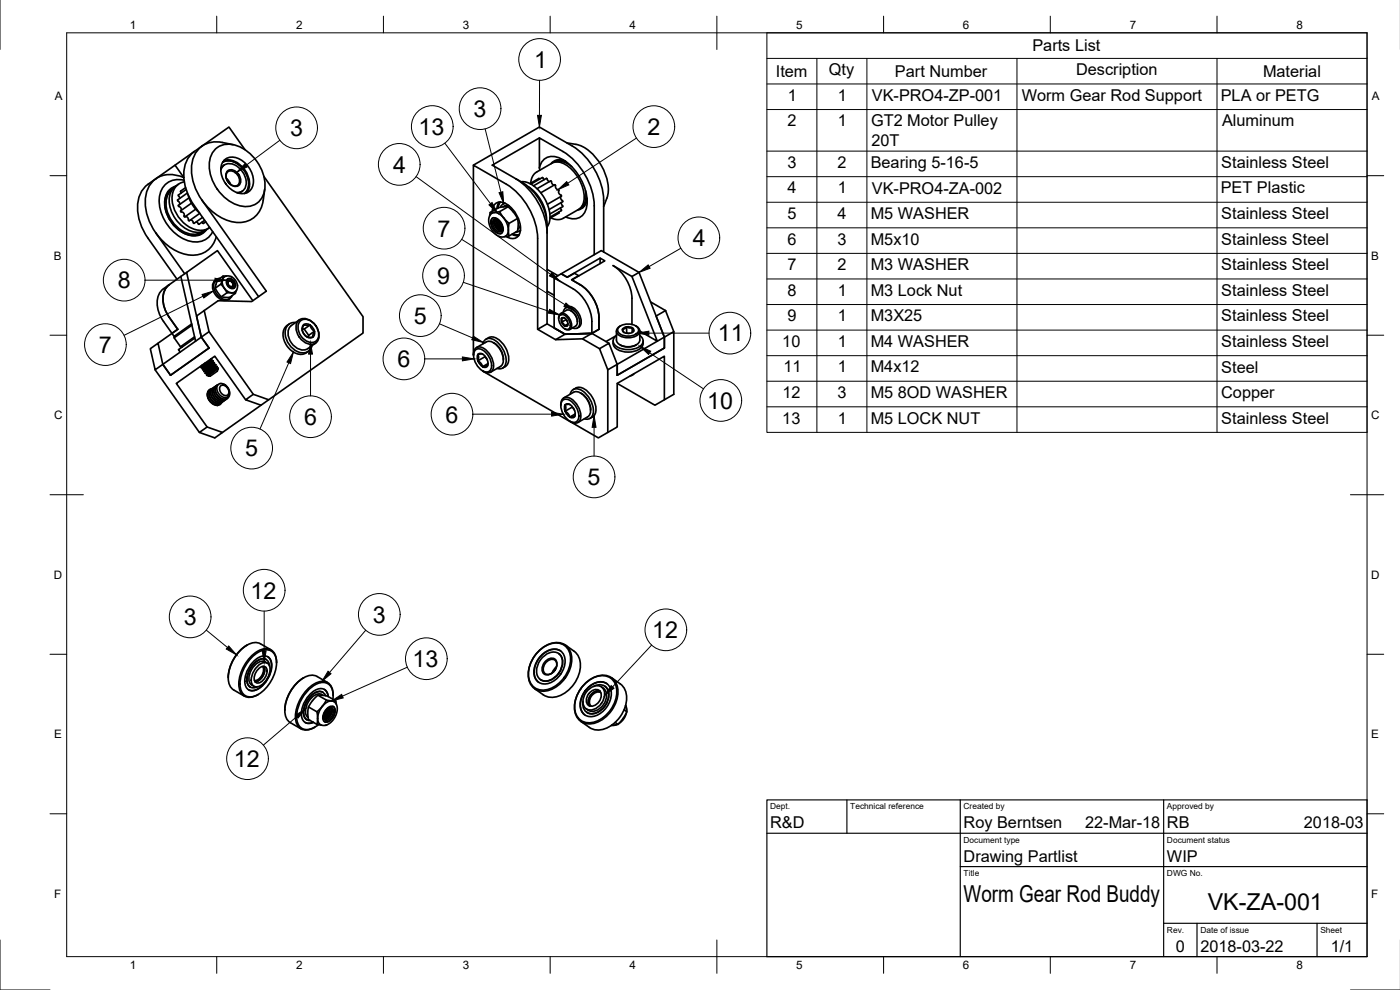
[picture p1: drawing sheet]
<svg xmlns="http://www.w3.org/2000/svg" width="420mm" height="297mm" viewBox="0 0 420 297" stroke-linecap="round" stroke-linejoin="round" font-family="sans-serif">
<!-- layer: Visible -->
<g fill="none" stroke="#000" stroke-width=".5">
<path d="M46.8 53.6a9 9 0 0 0-5.5 7.4 15.8 15.8 0 0 0 3.1 10.5l8.7 12.3M46.8 53.6l5.7-4 2.7 3.7a8.5 8.5 0 0 0-8.4 .3zM46.8 53.6a9.7 9.7 0 0 0-2.6 11 17.8 17.8 0 0 0 2.6 5.3M51.4 56.8l-1 .7M51.7 56.9a6.1 6.1 0 0 0-1.1 7.6 9 9 0 0 0 8 5.8l2-.7M52.1 56.4a5.5 5.5 0 0 0-2.3 7 9.5 9.5 0 0 0 8.9 7.2 4.1 4.1 0 0 0 2.5-1.2M52.7 55.9a6.2 6.2 0 0 0-1.2 7.8 9.4 9.4 0 0 0 8 6l1.7-.3 .7-.4M52.7 55.9a5.4 5.4 0 0 0-3 7.2 10.1 10.1 0 0 0 8.8 7.7 4.3 4.3 0 0 0 3.4-1.8M53.5 55.3l-.8 .6M55.2 54.1a5.9 5.9 0 0 0-7.4 6.7 13.2 13.2 0 0 0 9.6 11.7 5.6 5.6 0 0 0 6.4-3M55.3 54.6a4.9 4.9 0 0 0-3.6 6.1 10 10 0 0 0 8.4 8.4 4.4 4.4 0 0 0 2.8-.9M55.7 56.3l-1.5 1 .2 .6"/>
<path d="M55.9 56.9l-2.4 1.6 .4 1M56.2 57.9l-2.9 2.1 .6 .8v.6M56.4 58.2l1.3 3.1 2.1 2.6M56.7 59.4l-3.2 2.4a1.02 1.02 0 0 1 .7 1.4M58.3 45.5a9.7 9.7 0 0 0-2.6 10.9 17.8 17.8 0 0 0 2.6 5.3l19.3 27.3M60.6 43.8l8.1-5.7 4.8 6.8M60.6 43.8l-8.1 5.8M60.6 43.8a9.7 9.7 0 0 0-2.6 11 17.8 17.8 0 0 0 2.6 5.3M64.5 44.9a6.5 6.5 0 0 1 7.7-.7 13 13 0 0 1 7.1 13.5 5.8 5.8 0 0 1-8.1 3.8 12.9 12.9 0 0 1-8.1-14l.8-1.8zM66.3 51a2.89 2.89 0 0 1 4.8-1.2 5.7 5.7 0 0 1 2.5 6.6 2.5 2.5 0 0 1-2.5 1.4M66.8 48.7a4.9 4.9 0 0 1 5.9 1.6 6.1 6.1 0 0 1 1.3 7.2l-.6 .5a5.6 5.6 0 0 0-.8-7.6 4.9 4.9 0 0 0-5.8-1.7zM67.1 48.2a4.3 4.3 0 0 1 6.1 .4 7 7 0 0 1 2.4 7.8 3.8 3.8 0 0 1-5.7 .8 7.1 7.1 0 0 1-3.2-8.3z"/>
<path d="M67.2 48.2a6.3 6.3 0 0 1 7.2 4.4l.3 .9a4.7 4.7 0 0 1-.7 4.4M67.3 49.5l-1 1.3M67.9 53.6l.7 .6 .6 1.1M68.1 51.5a2.23 2.23 0 0 1 3.5 .8 2.11 2.11 0 0 1-.9 3.6 3.2 3.2 0 0 1-2.6-4.4zM68.4 51.5a2.65 2.65 0 0 1 2.9 1 2.65 2.65 0 0 1 0 3.1 2.65 2.65 0 0 1-2.9-1 2.65 2.65 0 0 1 0-3.1zM70 43.4a15.3 15.3 0 0 0-6.6-.7l-1.4 .4-1.4 .7M72.8 57.3l-1.6 .5M79.2 53l29.8 42v4.9l-28.4 20-4.6-1.6-13.3-18.8M79.5 56.8a13.5 13.5 0 0 1-2 7.1 8.2 8.2 0 0 1-10.7 1.6l-2-1.2-1.8-1.5-2.4-2.7M142.1 49.6l19.8-11.5 9.9 5.7a20.7 20.7 0 0 1 9.4 16.3v15.5M154.8 53.6a20.7 20.7 0 0 1 9.4 16.3M156.4 54.5a8.3 8.3 0 0 1 7 5 8.3 8.3 0 0 1 .8 8.6"/>
<path d="M158.5 56a12.6 12.6 0 0 1 5.5 9.5M159.3 55l.4-1.7 .8-1.3 5.2-3a5.3 5.3 0 0 1 5.9 1.9 11.2 11.2 0 0 1 3.4 10.3l-.8 1.2-.5 .4-4.9 2.8-1.6 .3-1.9-.5M161.9 50.4l.1 .7M161.9 50.4v-9l7.1 4.1a20.7 20.7 0 0 1 9.3 16.2v14.7M161.9 41.4l-14.2 8.2 9.2 5.3a16 16 0 0 1 7.3 12.5v29.8M161.9 50.4a4 4 0 0 1 5.9-3 15.4 15.4 0 0 1 8.3 14.2 4.1 4.1 0 0 1-6.3 3.5M162 53.7l-.3-.2-2.6 1.6M162.3 57.8l4.4-2.3a1.27 1.27 0 0 0 1 1.5 1.27 1.27 0 0 0 .8 1.7l-4.2 2.6M163.3 53.9l-.5-.6-3.5 1.9M164 53.5l-3.9 2.2M164 53.5l.8 1M166.3 55.5a1.52 1.52 0 0 1-1-1.2l-4.1 2.3"/>
<path d="M166.9 48.6a4.8 4.8 0 0 1 4.7 1.4M167.4 48l-.9 .4M168.3 59a1.52 1.52 0 0 0 .6 1.5l-4.1 2.4M169.7 48.4a3.4 3.4 0 0 0-4.3 .7M169.8 48.5l-1.2-.4h-1.1l-1.4 .6M170.1 42.9a12.5 12.5 0 0 1 10.9 7.8 11.6 11.6 0 0 1 .2 11.3M175.7 57.2l.1 2.5a3.6 3.6 0 0 1-1.2 2.3M176.2 59.5l-.3 1.2-.6 .9-1.2 .9M176.2 59.6a3.4 3.4 0 0 1-2.8 3.4M46.8 69.9l8.6 12.2M46.8 69.9a14.3 14.3 0 0 0 11.5 6.7 7 7 0 0 0 6.6-5.6M54.2 63.2v.3a1.16 1.16 0 0 1 1.1 1.5l.2 .1"/>
<path d="M57.5 61l-3.3 2.3M58.7 62.8l-3.2 2.3M59.9 64l-3.3 2.2a1.02 1.02 0 0 0-1.1-1.2M60.6 60.1l19.3 27.3-4.4 3.1-10-.3-4.2 3M60.6 69.9l-1 .7M60.8 65.2l-2.6 1.8-.5-.8-.5-.2M61.4 66.1l-1.7 1.2-.8-.7M61.7 66.6l-.7 .4-.4-.3M62.8 68.3l-.9 .7M147.1 63.8l2.6-1.5 2-.3a1.58 1.58 0 0 1 1.8 1l1.8 2.6 .2 2.5-.2 1.2-2.5 1.5M147.5 65.7a1.6 1.6 0 0 1 2.5 .6 2.82 2.82 0 0 1 .5 3.7 2.95 2.95 0 0 1-3.2-2.8zM147.7 63.4a2.59 2.59 0 0 1 1.5-2.6 2.59 2.59 0 0 1 3 .5 8.6 8.6 0 0 1 3.7 8.9 2.51 2.51 0 0 1-4 .8"/>
<path d="M147.9 65.4a3.1 3.1 0 0 0 1.3 4.4l1.3 .2M148.1 65.9a1.9 1.9 0 0 1 2.5 1.6 1.15 1.15 0 0 1 .2 1.5 1.15 1.15 0 0 1-1.5 .4 2.77 2.77 0 0 1-1.2-3.5zM148.2 66.9a3.6 3.6 0 0 0 2.4 2.4M148.2 66.9v.2M148.3 66l-.1 .9M148.3 65.9a3.5 3.5 0 0 0 2.4 3.3M148.3 65.9l.7 1.8 1.6 1.5M148.3 63.7h.5a1.05 1.05 0 0 1 1.7 .7l.7 1M148.3 63.7l-.4 .1a.71 .71 0 0 0-.8 .1 .71 .71 0 0 0-.1 .8M148.3 63.7l1.4 .4 1.5 1.3M148.3 63.7l-.9 .5-.6 1-.1 1.1 .3 1.5 .7 1.3 1 1.2 1.2 .7 1.1 .1a1.89 1.89 0 0 0 1.5-2.6l-.4-1.6-.9-1.5M148.4 65.7a2.68 2.68 0 0 0 2.1 3.6"/>
<path d="M148.6 67.3l.9 1.2M148.7 65.7a3.5 3.5 0 0 0 2.1 3.2M148.8 65.7a3.7 3.7 0 0 0 2 3M148.9 65.7l.6 1.6 1.3 1.3M149.1 67l1 1.2M149.3 65.9l.5 1.2 1 1.1M149.4 62.4l.7-1.8-.4 .6-.3 1.3M149.5 66l.3 .8 1 1.2M149.7 66.2l1 1.5M149.7 66.7l1 1.2M149.8 60.6l-.6 2M149.8 70.9l.5 .2"/>
<path d="M151.2 65.4l.6 .7a1.98 1.98 0 0 1 .8 2.6v1.3a.59 .59 0 0 1 .1 .8 .59 .59 0 0 1-.8 .1l-.5 .1M151.5 60.9l-.5 .3M151.5 61l-.6 .3-.7 .9M152.5 62l-2.6 1.5M152.8 61.7h-1.1l-.8 .4M153.6 70.3l2 .4M153.8 70.2l1.3 .3 .7-.1M153.9 70.1l1.2 .4 .7-.1M155.3 65.6l-2.5 1.4M155.9 69.4h-.1M155.9 69.4l.3-.3-.6 .4-.8 .1M156.2 67.6l-.8 1.1"/>
<path d="M167.7 63.6v.3l-2.6 1.6M168.2 62.4l.3 .8-3.4 1.9M168.4 60.8l.5 1.2-3.9 2.2M175.4 61.8l-.8 .5M180.1 77.4v1.7M50.8 85.4a6.2 6.2 0 0 0-1.1 7.8l1.1 2 2.5 3.6M53.3 98.8l-1.7 1.2M54.3 83l4.4 19.4 1.7-1.2 2.3 3.2M56 81.7l-6.9 4.9a6.2 6.2 0 0 0-1.2 7.8l1.2 2 2.5 3.6 1.7-1.2M57.5 97.2l-5.2 3.7v.4l1.9 2.7M57.6 97.6l-5.3 3.7M59 94.8l2.3-1.6 1.4 6.3-2.3 1.7z"/>
<path d="M65 83.9a2.97 2.97 0 0 0-.4 4.5 2.97 2.97 0 0 0 4.4 1.2M66 83.5a2.2 2.2 0 0 0-1.7 3.2 3.8 3.8 0 0 0 4.4 3l1-1M66.3 85.3l-1.7 1.2M66.7 84l.6-.9 1.1-.3 1.3 .4 1 .9 .5 1.3v1.3l-.7 .9-1 .3M66.7 84a3.4 3.4 0 0 0 2.8 3.9M66.7 84l-.1 .4a.94 .94 0 0 0 .3 1.6l.7 .9a.97 .97 0 0 0 1.3 .9l.6 .1M67 82.8l-1.7 1.2-.6 1.9a3.6 3.6 0 0 0 1.3 2.8l.6 .4 2.3 .1 1.7-1.2M68 82.8h-.2a.89 .89 0 0 0-.9 .3 .89 .89 0 0 0-.2 .9M68.1 87.9l-1.7 1.2M68.3 83.7a1.81 1.81 0 0 1 1.9 .8 1.81 1.81 0 0 1 0 2M68.3 83.7a1.78 1.78 0 0 1 2 .7 1.78 1.78 0 0 1 0 2 1.78 1.78 0 0 1-2-.6 1.78 1.78 0 0 1 0-2.1zM68.4 84.1a1.35 1.35 0 0 1 1.5 .6 1.35 1.35 0 0 1 0 1.5 1.35 1.35 0 0 1-1.5-.5 1.35 1.35 0 0 1 0-1.6z"/>
<path d="M68.6 84.4a.9 .9 0 0 1 1.1 .4 .9 .9 0 0 1-.2 1.2l-.6-.2-.4-.6zM69.3 83l.3 .1M69.8 84.8l-.1-.2 .3 1.1-.3 .6M71 87.1l-.1 .1a.89 .89 0 0 1-.5 .8 .89 .89 0 0 1-.9-.1M71.2 85.5l.1 .3M75.9 90.2l-10.7-15-9.2 6.5 4.4 19.5 2.3 3.2M86.8 97.2a3.9 3.9 0 0 0-1.1 5.8 5.2 5.2 0 0 0 5.6 3.2l1.2-.8M87.4 97.7a3.8 3.8 0 0 0 0 5.2 3.8 3.8 0 0 0 5 1.7l2.4-1.7M88.7 96.8a3 3 0 0 0-3 4.1 6 6 0 0 0 5.8 4.9 2.65 2.65 0 0 0 2.1-2.1M89.4 96.4a3.2 3.2 0 0 1 4.8 .6 4.4 4.4 0 0 1 1 5.5 3.2 3.2 0 0 1-4.8-.7 4.4 4.4 0 0 1-1-5.4zM89.8 96l-2.4 1.7M89.9 96.5a2.89 2.89 0 0 1 4.4 .6 3.7 3.7 0 0 1 .5 5.3 3.9 3.9 0 0 1-5.2-2.9 3.3 3.3 0 0 1 .3-3z"/>
<path d="M90.7 98.7h.6M91.3 98.7l1.3 1.9-.1 .6M93 97.5l.5 1 .9 .9M93 97.5h-1.4a.61 .61 0 0 0-.6 .1 .61 .61 0 0 0-.2 .7l-.1 .8 .6 1.2 .8 .8 1.1 .1a.7 .7 0 0 0 .8-.9l.4-.9M93 97.5l-1.7 1.2M93 97.5l.7 .6 .7 1.3M93 97.5a1.51 1.51 0 0 0-2 .1 1.51 1.51 0 0 0-.1 2 2.1 2.1 0 0 0 3.2 1.3l.3-.7v-.8M94.4 99.4l-1.8 1.2M161.4 98.8v-27.3a20.7 20.7 0 0 0-9.4-16.2l-9.9-5.7v57a1.9 1.9 0 0 1 .7-2.2 1.9 1.9 0 0 1 2.3 .1 5.9 5.9 0 0 1 2.7 6.6 1.97 1.97 0 0 1-3 .2M164.2 80.8l3.2 1.9M164.2 87.4l2.1 1.2M166.3 83.4v15l3.3 1.9 8-.3"/>
<path d="M166.3 98.4l3.3 1.9 8-.3 2.2-1.2M167.7 95.6a1.31 1.31 0 0 1 .7-1.6 1.31 1.31 0 0 1 1.7 .6 3.6 3.6 0 0 1 1.2 4 1.27 1.27 0 0 1-1.9 0M167.9 94.7a1.55 1.55 0 0 1 2.4 .7l.6 1a1.42 1.42 0 0 1 .3 1.6 1.42 1.42 0 0 1-1.3 .8 3.4 3.4 0 0 1-2-4.1zM168.2 94.1l1.8-1a3.1 3.1 0 0 1 3.2 2.9 1.69 1.69 0 0 1-.5 1.9l-1.7 1M168.5 95.5v1.2M168.5 96.7l.6 .4 .3 .7M168.5 96.7l.9 1.1M169.1 93.6a1.49 1.49 0 0 1 .9-1.4 1.49 1.49 0 0 1 1.6 .4 4.6 4.6 0 0 1 2 5.6 1.45 1.45 0 0 1-1.8 .2M169.4 95.4l-.9 .1M169.4 95.4l-.5-.1-.4 .2M169.4 95.4a1.77 1.77 0 0 1 .7 2.4h-.7M169.8 92.3a2.12 2.12 0 0 1 3 .6 4.4 4.4 0 0 1 1.3 4.9l-.8 .6"/>
<path d="M169.9 95.8l.4 .6M169.9 95.9l-1.4 .8M170.4 97.2l-1 .6M170.4 97.1l-.1 .6-.9 .1M171.3 93.2a3.8 3.8 0 0 1 2 3.4M173.7 82.7v.1M174.1 85.4l-2.6-1.5 2.2-1.2-1.3-.7-2.1 1.2-1.9-1.1-2.1 1.3 5.7 3.2a12.5 12.5 0 0 1 5.6 9.8v3.6l2.2-1.2M174.1 85.4l-2.5-1.4 9.9-5.7-1.4-.9-9.9 5.8-1.8-1.1 12.1-6.9 11.3 6.5 7.6 19.5v3.2M174.1 85.4a12.5 12.5 0 0 1 5.7 9.8v3.6M185.8 98.1a4.3 4.3 0 0 1 5.8 .5 1.9 1.9 0 0 1-2.1 2.2h-2a1.9 1.9 0 0 1-2-2.2zM186.3 97.8a1.67 1.67 0 0 0-1.3 1.8 1.67 1.67 0 0 0 1.7 1.4 4.7 4.7 0 0 0 5.1-1 1.62 1.62 0 0 0-1.1-2.2M186.8 98.8l.5 .9"/>
<path d="M186.8 98.8v.5l.5 .4M187.9 100h.9M188.1 98.1l-.7 .5-.6 .2M188.1 98.1l1.1 .3a.63 .63 0 0 1 .8 .7l.2 .2-.6 .5M188.1 98.1v1.8M188.1 98.1l-.8 .2-.5 .5M188.1 98.1l1.6 .2M189.7 83l7.6 19.4-5.3-3.1v2.7a3.5 3.5 0 0 1-4.3 2 2.68 2.68 0 0 1-2.7-2v-2.7M189.7 98.3v1.4M189.7 98.3l.3 .2a.95 .95 0 0 1 0 1.2 .95 .95 0 0 1-1 .3l-1.7-.3M191.8 81.7l-2.1 1.3-5.7-3.3a12.5 12.5 0 0 1 5.7 9.8v7.8M195.3 90.6l4.4 2.6"/>
<path d="M196.9 94.8l2.8-1.6 2.5 6.3-2.8 1.7zM202.2 99.5v18.8l-5.6 3.3-11.4-6.6M45.1 104.6l2.3-1.6 1.5 6.3-2.3 1.7zM46.6 111l13.2 18.7 4.7 1.7 2.3-1.7-4.6-1.6-2.4 1.6M51.6 100l-4.2 3M51.6 100l.7 1M54.2 104l.5 .1M54.5 104.1l.1 .1M58.4 101.1l-4.2 2.9M58.5 101.4l-4.9 3.5 .5 .7M58.7 102.4l-9.8 6.9M60.6 109.7v.1"/>
<path d="M60.6 109.7h-.2M60.6 109.8l-.2 .5M60.8 109.5l-.2 .2M61 110.3v.1M61 110.3h-.5M61 110.3l-.2 .5M61.2 111.4l.1 .1M61.4 110.9h.1M61.4 110.9h-.5M61.4 110.9l-.2 .5M61.7 108.9l-1.1 .9M61.8 111.4v.1"/>
<path d="M61.8 111.4l-.5 .1M61.8 111.5l-.2 .5M62 112.6h.1M62.2 112v.1M62.2 112l-.5 .1M62.2 112.1l-.2 .4M62.6 112.6h.1M62.6 117.4l-.2 .1M62.6 112.6l-.1 .3M62.7 104.4l-11.5 8.2-2.3-3.3M62.8 117.2l-.4 .6-.1 .7 .6 1.7 .8 .8 .8 .4h.8l.7-.3M63.1 117.1l-.6 .5-.2 .7 .2 1 .5 .9 .7 .7 .9 .4 .9 .1 .7-.4"/>
<path d="M63.3 108.2l-2.3 2.1M63.3 108.2l.1 .1M63.3 116.9l-.5 .5-.1 .8 .7 1.7 1.5 1.1 .8 .1 .7-.3M63.4 108.3l-2.4 2M63.5 107.7l-3 2.6M63.5 107.7h-.2M63.5 107.7h.1M63.5 107.8l-.2 .4M63.5 116.8l-.5 .5-.2 .8 .1 .9 .6 1 1.6 1h.8l.7-.4M63.7 116.6a1.92 1.92 0 0 0-1.1 3.1 2.48 2.48 0 0 0 3.8 1.4l.2-.4M63.7 108.8l-2.3 2.1M63.7 108.8l.1 .1"/>
<path d="M63.7 116.6l-.4 .6-.1 .8 .7 1.7 1.5 1 .8 .1 .7-.3M63.8 108.9l-2.4 2M63.8 116.6h-.1M63.9 108.2l-3 2.7M63.9 108.2l-.6 .1M63.9 108.2v.1M63.9 108.3l-.2 .5M63.9 108.3l-3 2.6M64 116.4l-.6 .5-.2 .8 .2 1 .6 .9 .7 .7 .9 .4h.9l.6-.4M64.2 116.2l-.4 .6-.2 .7 .3 1 .5 .8 1.5 1.1h.8l.7-.3M64.3 108.8l-3.1 2.6M64.3 108.8l-.5 .1"/>
<path d="M64.3 108.8v.1M64.3 108.9l-.3 .6-2.2 1.9M64.3 108.9l-3 2.6M64.5 116.1l-.6 .5-.2 .9 .2 .9 .5 .9 .8 .7 .9 .4 .9-.1 .5-.3M64.5 110l-2.3 2M64.5 109.9l-2.3 2.2M64.6 110h.5l-3.1 2.6M64.6 115.9l-.4 .7-.1 .7 .7 1.7 1.6 1.1h.8l.6-.3M64.7 109.4h-.6l-2.3 2.1M64.7 109.4l-3 2.7M64.7 109.4v.1M64.7 115.9h-.1"/>
<path d="M64.7 109.5l-3 2.6M64.7 109.5l-.2 .5M64.9 115.8l-.5 .4-.2 .8 .1 1 .5 .9 .8 .7 .8 .4h1l.6-.3M64.9 110.5l-2.3 2.1M64.9 110.5l.1 .1M65 110.6l-2.4 2M65.1 110h.1M65.1 110l-3 2.6h.5M65.1 110l-.2 .5M65.2 115.6l-.5 .5-.1 .7 .1 .8 .5 1 .7 .7 .9 .4 .8 .1 .7-.3M65.4 115.4l.4-.2a1.69 1.69 0 0 1 1.9 .3l-.8-.1a2.65 2.65 0 0 1 1.9 2.1l-.1 1-.4 .6-.8 .2-1-.3-.8-.8-.5-1-.1-1zM65.5 115.4l-.5 .3-.3 .6 .1 1.5 1.1 1.4 1.4 .6 1.1-.4 .5-1.1-.2-1.5-1-1.3"/>
<path d="M65.5 110.5v.1M65.5 110.5l-.5 .1M65.5 110.6l-.3 .8-2.1 1.5h-.6M65.5 110.6l-3 2.3M66.3 115.7a1.83 1.83 0 0 1 2 .7 1.83 1.83 0 0 1 0 2.1 1.83 1.83 0 0 1-2-.7 1.83 1.83 0 0 1 0-2.1zM73.7 119.9l-9.2-13-11.6 8.1 9.3 13.1M76 118.3l-2.3 1.6 4.6 1.7 2.3-1.7M142.7 105a2.43 2.43 0 0 1 3.2 .9 5 5 0 0 1 1.4 5 1.86 1.86 0 0 1-3 0 5.3 5.3 0 0 1-1.9-5.5zM143 104.3l2.9-1.7a3.8 3.8 0 0 1 4.3 2.4 3.8 3.8 0 0 1 0 5l-2.9 1.6M143.4 108.3l.9 .7 .5 1M144.8 106.3l-.7-.1a.49 .49 0 0 0-.6 .3 .49 .49 0 0 0 .1 .6l-.2 1.2M144.8 106.3a1.12 1.12 0 0 0-1.4 .1 1.12 1.12 0 0 0-.1 1.4l.6 1.3 .9 .9"/>
<path d="M144.8 106.3a3.1 3.1 0 0 1 1.4 3.6 1 1 0 0 1-1.4 .1M144.9 103.2a2.15 2.15 0 0 1 1.6-1.7 2.15 2.15 0 0 1 2.1 .7 7 7 0 0 1 2.9 7.5 1.86 1.86 0 0 1-2.3 .8M145.5 106.8l.7 1M145.5 107l-2.1 1.3M145.9 101.8a3.1 3.1 0 0 1 4.6 .8 6.7 6.7 0 0 1 1.9 6.5l-.3 .5-1.2 .8M146.4 109.1l-1.6 .9M146.5 109l-.1 .4a.41 .41 0 0 1-.2 .4 .41 .41 0 0 1-.4 0l-1 .2M148.1 102.8a5.9 5.9 0 0 1 3 5.2M169.2 119.4l2.9-1.7a3.8 3.8 0 0 1 4.3 2.5 3.8 3.8 0 0 1 0 4.9l-3 1.7M171.1 118.3a2.15 2.15 0 0 1 1.6-1.7 2.15 2.15 0 0 1 2.1 .7 7 7 0 0 1 2.9 7.5 1.86 1.86 0 0 1-2.3 .9M172 116.9a3.1 3.1 0 0 1 4.7 .8 6.7 6.7 0 0 1 1.9 6.5l-.3 .5-1.2 .8M174.2 117.9a5.9 5.9 0 0 1 3.1 5.2"/>
<path d="M174.8 101.7l5.1 2.9M177.6 100l-8 .3-2.9 1.6-5.3-3.1 2.8-1.6 5.4 3.1M177.6 100l-2.8 1.7-8.1 .2M177.6 100l5.2 3M179.9 104.6l2.9-1.6 2.4 6.3-2.8 1.7zM182.4 111v18.7l-2.8 1.7-34.8-20.1M184 102.3a2.78 2.78 0 0 0 2.8 3.1 6.1 6.1 0 0 0 5.9-1.3l.2-.5 .1-1.3M186 103.5a4.9 4.9 0 0 0 5 0M190.3 112.1l-1.2 .7M192 100.7a1.91 1.91 0 0 1 1 1.9 1.91 1.91 0 0 1-1.4 1.6 6.4 6.4 0 0 1-7.3-.9 1.76 1.76 0 0 1 .7-2.6l-3.1 1.8M199.4 119.9v-13l-14.2 8.1v13.1l-2.8 1.6M199.4 104.4l-14.2 8.2v-3.3"/>
<path d="M199.4 104.4v-3.2l-14.2 8.1M65.2 121.6h.1M65.5 121.5l-.3 .1M65.7 121.3l-.6 .3M78.3 121.6l-11.5 8.1M168.3 121.7a1.9 1.9 0 0 1 .7-2.2 1.9 1.9 0 0 1 2.3 .1 5.9 5.9 0 0 1 2.7 6.6 1.97 1.97 0 0 1-3 .2M168.9 120.1a2.43 2.43 0 0 1 3.2 .9 5 5 0 0 1 1.3 5 1.86 1.86 0 0 1-2.9 0 5.3 5.3 0 0 1-1.9-5.5zM169.6 121.5l.2 .8-.2 1.1M169.6 123.4l.9 .7 .5 1M169.6 121.5l-.2 .6 .2 1.3M169.6 123.4l.5 .8 .9 .9M171 121.4l-1.4 .1"/>
<path d="M171 121.4a1 1 0 0 0-1.4 .1M171 121.4a3.1 3.1 0 0 1 1.4 3.6 1 1 0 0 1-1.4 .1M171.7 122l.6 .9M171.7 122.2l-2.1 1.2M172.6 124.2l-1.6 .9M172.6 124.1v.5a.41 .41 0 0 1-.2 .3 .41 .41 0 0 1-.5 .1l-.9 .1M74.2 193.6a12 12 0 0 0-5.7 9.8M75.9 196.9a5.1 5.1 0 0 1 5.5-1.6 5.5 5.5 0 0 1 1.1 6.5 10.8 10.8 0 0 1-6.7 7.2 3.2 3.2 0 0 1-3.8-3.8 12.2 12.2 0 0 1 3.9-8.3zM76.1 198.5a3.7 3.7 0 0 1 4.5-1.3 5.1 5.1 0 0 1 0 6.1 6.4 6.4 0 0 1-5.1 4 2.49 2.49 0 0 1-2-2.9l.5-2.7 .9-1.7zM78.8 200a3.2 3.2 0 0 1-2.4 4.2M79.2 199.9a3.6 3.6 0 0 1-2.7 4.6M79.5 198.6l.7 .4"/>
<path d="M79.5 198.6a3.5 3.5 0 0 0-4 2.3 3.5 3.5 0 0 0 0 4.6l.7 .4M79.9 197.9a2.92 2.92 0 0 0-3.7 1.2 6.4 6.4 0 0 0-1.9 6.1l.8 1M80.3 197a4.6 4.6 0 0 1 .5 5.7 7.1 7.1 0 0 1-5 4.5l-1.2-.2M80.9 199.8a2.04 2.04 0 0 0-1.2-2 2.04 2.04 0 0 0-2.3 .4 6.9 6.9 0 0 0-3 7 1.91 1.91 0 0 0 2.8 .9M81.3 195l-3.1-1.8a5.3 5.3 0 0 0-6 1.9 11.2 11.2 0 0 0-3.4 10.3l.8 1.2 3.7 2.3M83 198.9a3.5 3.5 0 0 0-3.9-4.2 11.3 11.3 0 0 0-7.1 12.4 3.3 3.3 0 0 0 5.3 1.4l.2-.1M161.9 195.1a6.2 6.2 0 0 1 7.5-1.4 6.5 6.5 0 0 1 .6 8.5 8.3 8.3 0 0 1-8.1 4.8 4.8 4.8 0 0 1-3.2-6.2 10.6 10.6 0 0 1 3.2-5.7zM162 195.1a6.5 6.5 0 0 1 7.7-1.5 6.2 6.2 0 0 1 1.1 7.7 9.4 9.4 0 0 1-8 6.1 4.6 4.6 0 0 1-4.3-5.5 10.5 10.5 0 0 1 3.5-6.8zM162.3 196.8a4.8 4.8 0 0 1 5.9-1.5 4.8 4.8 0 0 1 .6 6.1 6 6 0 0 1-6.5 3.6 4.1 4.1 0 0 1-1.6-5.6zM162.7 197.4a3.7 3.7 0 0 1 5.4-.9 5.3 5.3 0 0 1-2.2 7.1 2.98 2.98 0 0 1-3.7 .3 2.98 2.98 0 0 1-1-3.6l.5-1.5zM163.7 198.4a1.85 1.85 0 0 1 1.9-.9 1.85 1.85 0 0 1 1.6 1.4 3.2 3.2 0 0 1-3.5 3.5 2.23 2.23 0 0 1-.4-3.5zM164.1 198.6a1.71 1.71 0 0 1 2.4-.6 1.71 1.71 0 0 1 .3 2.5 2.2 2.2 0 0 1-3.5 1.3 2.74 2.74 0 0 1 .8-3.2z"/>
<path d="M167.7 196.1a4.1 4.1 0 0 1 0 5.9 4.1 4.1 0 0 1-5.5 1.9M168.3 195.3a4.8 4.8 0 0 0-6 1.6 6 6 0 0 0-1.2 7.3l.5 .5M169.7 193.6a7.1 7.1 0 0 1 4.4 4.6 9.8 9.8 0 0 1-8.7 11 7.6 7.6 0 0 1-5-2.6M77.1 200.1a2.54 2.54 0 0 1 3.3-1 4.5 4.5 0 0 1-1.1 5.7 2.54 2.54 0 0 1-3.3 1 4.5 4.5 0 0 1 1.1-5.7zM77.4 200.9a1.52 1.52 0 0 1 1.3-.9 1.52 1.52 0 0 1 1.4 .8 3.7 3.7 0 0 1-2.9 4.1 1.66 1.66 0 0 1-.7-2.4zM91.1 203.4a12 12 0 0 0-5.6 9.8M92.6 212.1l2.5 1.5M94 216.7l-1.1 .3-1.3-.2M95.3 215.6v.8a.58 .58 0 0 0-.2 .7 .58 .58 0 0 0 .6 .4l.8 .1M95.4 208.6l2.5 1.5M96.7 211.9l-.8 .9a1.3 1.3 0 0 0-.6 2v.8M96.7 211.9l-1.1 2.1-.3 1.6"/>
<path d="M96.9 207.7a2.92 2.92 0 0 0-3.8 1.2 6.4 6.4 0 0 0-1.8 6.2l.8 .9M97 208.6a2.84 2.84 0 0 0-4.1 1.4 4.5 4.5 0 0 0-.8 5l.4 .3M97.3 215.7l1.6-1.4 .7-1.8a3.4 3.4 0 0 1-2.4 3.2M97.3 206.8l.9 1.1 .2 1.1M97.7 208.7a2.04 2.04 0 0 0-3.5-.6 6.9 6.9 0 0 0-2.8 7 1.7 1.7 0 0 0 1.7 1.1M97.9 212.8a1.46 1.46 0 0 1 1.3-.9 1.46 1.46 0 0 1 1.3 .8 3.6 3.6 0 0 1-2.7 4 1.6 1.6 0 0 1-.7-2.4zM98.1 217.5l-.5 .1M98.2 213.2l-1 1.2M98.2 212.7a1.07 1.07 0 0 1 1.4-.3 1.07 1.07 0 0 1 .4 1.4l-.7 1.5a1.15 1.15 0 0 1-1.2 .8 1.15 1.15 0 0 1-1-1l.2-1zM98.2 212.7l-1 1.6M98.3 204.8l-3.2-1.8a5.3 5.3 0 0 0-5.9 1.9 11.2 11.2 0 0 0-3.4 10.3l.8 1.2 3.7 2.3M98.4 212.5l-.3 .9-1 1.1"/>
<path d="M98.5 209a2.44 2.44 0 0 0-1.5-2.3 2.44 2.44 0 0 0-2.6 .5 8.4 8.4 0 0 0-3.7 8.4 2.27 2.27 0 0 0 3.4 1.1M98.6 212.4l-.5 1.3-1 1.1M98.7 213.5l-.9 1.3M99 212.3l-.6 1.6-1.3 1.3M99 212.3a3.7 3.7 0 0 1-1.9 3M99.2 212.3a3.5 3.5 0 0 1-2.1 3.1M99.3 213.9l-.9 1.2M99.4 212.3a2.68 2.68 0 0 1-2.1 3.6M99.6 210.3l-.8-.1a.81 .81 0 0 0-.8-.1 .81 .81 0 0 0-.5 .7l-.8 1.1M99.6 210.3h.4a.63 .63 0 0 1 .8 .1 .63 .63 0 0 1 .1 .8v.1M99.6 210.3l-1.4 .4-1.5 1.2M99.6 210.3l.9 .4 .6 1 .1 1.4-.4 1.5-.8 1.4-1.2 1.1-1.2 .5-1.2-.1a1.75 1.75 0 0 1-1.1-1.9"/>
<path d="M99.6 212.5l.1 1.1M99.7 213.5a3.6 3.6 0 0 1-2.4 2.3M99.9 209.8a4 4 0 0 0-2.2-5 6.6 6.6 0 0 0-5.9 3.1 10.3 10.3 0 0 0-2.5 9.1 3.1 3.1 0 0 0 4.7 1.4l1.6-1M100 208.7a3.5 3.5 0 0 0-3.9-4.2 11.3 11.3 0 0 0-7.2 12.4 3.3 3.3 0 0 0 5.4 1.4l.2-.1M100 212a3.1 3.1 0 0 1-1.3 4.4l-1.3 .1M100.8 210.3l-2.6-1.5-2.1-.2h-.7l-1.6 1.6-1.2 2-.2 1.7 .2 2 2.5 1.4M167 200.1l-.6 .6-.7 1.2M175.8 204.9a6.2 6.2 0 0 1 7.5-1.4 6.5 6.5 0 0 1 .6 8.5 8.3 8.3 0 0 1-8.1 4.8 4.8 4.8 0 0 1-3.2-6.2 10.6 10.6 0 0 1 3.2-5.7zM175.8 204.9a6.5 6.5 0 0 1 7.8-1.5 6.2 6.2 0 0 1 1.1 7.7 9.4 9.4 0 0 1-8 6.1 4.6 4.6 0 0 1-4.3-5.5 10.5 10.5 0 0 1 3.4-6.8zM176.1 206.6a4.8 4.8 0 0 1 6-1.5 4.8 4.8 0 0 1 .5 6.2 6 6 0 0 1-6.5 3.5 4.1 4.1 0 0 1-1.6-5.6zM176.4 207.1a2.89 2.89 0 0 1 4.8-.1 4.8 4.8 0 0 1-4.2 6 2.62 2.62 0 0 1-1.8-3.9zM177 207.8a1.85 1.85 0 0 1 1.9-.9 1.85 1.85 0 0 1 1.5 1.4 3.2 3.2 0 0 1-3.4 3.5 2.23 2.23 0 0 1-.4-3.5z"/>
<path d="M178.2 205.9a2.88 2.88 0 0 1 3.3 0 2.88 2.88 0 0 1 1.1 3.2 5.7 5.7 0 0 1-5.6 5 2.85 2.85 0 0 1-2.1-3.6M180.1 207.4a3.1 3.1 0 0 0-3.2 4.4M180.3 207.8a2.69 2.69 0 0 0-2.8 1.1 2.69 2.69 0 0 0-.1 3M180.5 206.1a3.2 3.2 0 0 1 1 4.6 3.9 3.9 0 0 1-5 2.4l-.6-.4M181.5 205.9a4.1 4.1 0 0 1 .1 5.9 4.1 4.1 0 0 1-5.6 1.9M182.1 205.1a4.8 4.8 0 0 0-5.9 1.6 6 6 0 0 0-1.2 7.3l.5 .5M183.6 203.4a7.1 7.1 0 0 1 4.3 4.6 9.8 9.8 0 0 1-8.6 11 7.6 7.6 0 0 1-5-2.6M184.6 216.7l.9 .6M185 217.4l-1.5 .2M187.3 213l.8 .6M187.7 211.7l.4 1.9-1.1 2-1.5 1.7-1.9 .3M187.8 211.6l.3 1.5"/>
<path d="M188 213.9l-.8 1.8-1.5 1.4"/>
</g>
<!-- layer: Border -->
<g fill="none" stroke="#000" stroke-width=".3">
<path d="M0 -.1v15M20 9.9h390.3v277.1h-390.3zM65 4.8v5.1M115.1 4.8v5.1M165.1 4.8v5.1M215.1 4.8v10.1M265.2 4.8v5.1M315.2 4.8v5.1M365.2 4.8v5.1M15 52.7h5M410.3 52.7h5M15 100.6h5"/>
<path d="M410.3 100.6h5M15 148.4h10M405.3 148.4h10M15 196.3h5M410.3 196.3h5M15 244.2h5M410.3 244.2h5M0 282v15h15M65 287v5M115.1 287v5M165.1 287v5M215.1 282v10"/>
<path d="M265.2 287v5M315.2 287v5M365.2 287v5M405.3 297h14.9"/>
</g>
<!-- layer: TitleBlock -->
<path d="M230.2 240h180.1v47h-180.1zM230.2 250h180.1M254.2 240v10M288.2 240v47M349.2 240v47M288.2 260h122.1M349.2 277h61.1M359.2 277v10M395.3 277v10" fill="none" stroke="#000" stroke-width=".35"/>
<!-- layer: BOM -->
<g fill="none" stroke="#000" stroke-width=".3">
<path d="M230.2 9.9h180.1v119.8h-180.1zM230.2 17.5h180.1M245.2 17.5v112.2M260.2 17.5v112.2M305.2 17.5v112.2M365.2 17.5v112.2M145.6 38.7l4.7 19M161.9 24.1v10.5M230.2 25.2h180.1M230.2 32.9h180.1M84 42.1l-10.1 7.5M124.9 53l40.3 29.3"/>
<path d="M133.5 43l13.7 18.1M191 41.4l-20.6 13.6M230.2 45.3h180.1M230.2 53h180.1M138.6 71.8l31 19.6M204.3 74.5l-9.5 5.5M230.2 60.7h180.1M230.2 68.4h180.1M230.2 76h180.1M43.5 84.1h21M60.9 88.9l-23.7 11.7M131.9 97.2l9.9 4.2"/>
<path d="M139 84.7l25.8 8.7M194.7 100h18.1M230.2 83.7h180.1M230.2 91.4h180.1M230.2 99h180.1M86.7 108.9l-8.7 19.8M93.2 106.2v12.6M127.5 107.7h11.3M195 105.9l16.1 10.8M230.2 106.7h180.1M230.2 114.4h180.1M141.9 124.3h23.6"/>
<path d="M178.3 128.2v8.6M230.2 122.1h180.1M61.9 189.1l6.4 5.2M79.3 183.4v11.9M109.8 189.1l-10.9 12.7M195.6 193.5l-11.8 12.6M89.1 215l-10.1 8.6M122.2 200.2l-19.4 8.7"/>
<circle cx="161.9" cy="17.8" r="6.3"/>
<circle cx="89" cy="38.4" r="6.3"/>
<circle cx="129.7" cy="38" r="6.3"/>
<circle cx="144.1" cy="32.6" r="6.3"/>
<circle cx="196.2" cy="38" r="6.3"/>
<circle cx="119.8" cy="49.3" r="6.3"/>
<circle cx="133.3" cy="68.5" r="6.3"/>
<circle cx="209.7" cy="71.4" r="6.3"/>
<circle cx="37.3" cy="84.1" r="6.3"/>
<circle cx="126.1" cy="94.7" r="6.3"/>
<circle cx="133.1" cy="82.7" r="6.3"/>
<circle cx="219.1" cy="100" r="6.3"/>
<circle cx="31.6" cy="103.4" r="6.3"/>
<circle cx="121.2" cy="107.7" r="6.3"/>
<circle cx="75.5" cy="134.4" r="6.3"/>
<circle cx="93.2" cy="125" r="6.3"/>
<circle cx="135.7" cy="124.3" r="6.3"/>
<circle cx="216.3" cy="120.2" r="6.3"/>
<circle cx="178.3" cy="143.1" r="6.3"/>
<circle cx="79.3" cy="177.1" r="6.3"/>
<circle cx="57.1" cy="185.1" r="6.3"/>
<circle cx="113.8" cy="184.3" r="6.3"/>
<circle cx="128" cy="197.6" r="6.3"/>
<circle cx="199.8" cy="189" r="6.3"/>
<circle cx="74.3" cy="227.6" r="6.3"/>
</g>
<g fill="#000" stroke="#000" stroke-width=".3">
<path d="M161.3 34.6h1.2l-.6 3.5zM73.5 49.1l.7 1-3.2 1.6zM149.8 57.8l1.1-.3 .3 3.6zM167.5 56.9l2.6-2.4 .6 1zM146.7 61.5l1-.7 1.6 3.1zM60.6 88.4l3.4-1.1-2.8 2.1zM64.5 83.5l3.5 .6-3.5 .5zM164.9 92.8l3.2 1.7-3.5-.5zM165.6 81.9l2.5 2.5-3.2-1.6zM169.9 90.9l2.6 2.4-3.3-1.4zM191.8 81.7l2.7-2.2 .6 1zM88.1 105.6l-.9 3.5-1.1-.5z"/>
<path d="M93.2 102.7l.6 3.5h-1.2zM138.8 107.1l3.5 .6-3.5 .6zM142.1 100.9l3 1.9-3.5-.9zM192.1 103.9l3.2 1.5-.7 .9zM191.2 100l3.5-.6v1.1zM165.5 123.7l3.5 .6-3.5 .6zM178.3 124.7l.6 3.5h-1.2zM68.6 193.8l2.4 2.7-3.1-1.8zM78.7 195.3h1.2l-.6 3.5zM88.7 214.6l3-1.9-2.3 2.7zM98.5 201.4l.8 .8-2.7 2.2zM99.6 210.3l2.9-2 .5 1.1z"/>
<path d="M183.4 205.7l.9 .8-2.9 2.2z"/>
</g>
<g font-size="7">
<text x="160.3" y="20.3">1</text>
<text x="142.1" y="35.1">3</text>
<text x="87.1" y="40.9">3</text>
<text x="125.6" y="40.5">13</text>
<text x="194.4" y="40.5">2</text>
<text x="118" y="51.8">4</text>
<text x="131.3" y="71">7</text>
<text x="207.9" y="73.9">4</text>
<text x="35.3" y="86.6">8</text>
<text x="131.2" y="85.2">9</text>
<text x="124.2" y="97.2">5</text>
<text x="29.7" y="105.9">7</text>
<text x="215.4" y="102.5">11</text>
<text x="119.3" y="110.2">6</text>
<text x="212.2" y="122.7">10</text>
<text x="91.3" y="127.5">6</text>
<text x="133.7" y="126.8">6</text>
<text x="73.6" y="137">5</text>
<text x="176.3" y="145.6">5</text>
<text x="75.2" y="179.6">12</text>
<text x="55.1" y="187.6">3</text>
<text x="111.9" y="186.8">3</text>
<text x="195.7" y="191.5">12</text>
<text x="123.8" y="200.1">13</text>
<text x="70.2" y="230.1">12</text>
<text x="289.2" y="270.5">Worm Gear Rod Buddy</text>
<text x="362.5" y="272.9">VK-ZA-001</text>
</g>
<g font-size="4.9">
<text x="309.8" y="15.4">Parts List</text>
<text x="232.8" y="23.1">Item</text>
<text x="248.8" y="22.6">Qty</text>
<text x="268.6" y="23.1">Part Number</text>
<text x="323" y="22.6">Description</text>
<text x="379" y="23.1">Material</text>
<text x="236.5" y="30.2">1</text>
<text x="251.5" y="30.2">1</text>
<text x="261.6" y="30.3">VK-PRO4-ZP-001</text>
<text x="306.6" y="30.3">Worm Gear Rod Support</text>
<text x="366.4" y="30.3">PLA or PETG</text>
<text x="236.4" y="37.9">2</text>
<text x="251.5" y="37.9">1</text>
<text x="261.4" y="37.9">GT2 Motor Pulley</text>
<text x="366.7" y="37.9">Aluminum</text>
<text x="261.5" y="43.8">20T</text>
<text x="236.3" y="50.4">3</text>
<text x="251.4" y="50.4">2</text>
<text x="261.3" y="50.4">Bearing 5-16-5</text>
<text x="366.5" y="50.4">Stainless Steel</text>
<text x="236.4" y="58">4</text>
<text x="251.5" y="58">1</text>
<text x="261.6" y="58.1">VK-PRO4-ZA-002</text>
<text x="366.4" y="58">PET Plastic</text>
<text x="236.3" y="65.7">5</text>
<text x="251.4" y="65.7">4</text>
<text x="261.3" y="65.7">M5 WASHER</text>
<text x="366.5" y="65.7">Stainless Steel</text>
<text x="236.3" y="73.4">6</text>
<text x="251.3" y="73.4">3</text>
<text x="261.3" y="73.4">M5x10</text>
<text x="366.5" y="73.4">Stainless Steel</text>
<text x="236.3" y="81">7</text>
<text x="251.4" y="81">2</text>
<text x="261.3" y="81.1">M3 WASHER</text>
<text x="366.5" y="81.1">Stainless Steel</text>
<text x="236.3" y="88.7">8</text>
<text x="251.5" y="88.7">1</text>
<text x="261.3" y="88.7">M3 Lock Nut</text>
<text x="366.5" y="88.8">Stainless Steel</text>
<text x="236.3" y="96.4">9</text>
<text x="251.5" y="96.4">1</text>
<text x="261.3" y="96.4">M3X25</text>
<text x="366.5" y="96.4">Stainless Steel</text>
<text x="234.8" y="104.1">10</text>
<text x="251.5" y="104.1">1</text>
<text x="261.3" y="104.1">M4 WASHER</text>
<text x="366.5" y="104.1">Stainless Steel</text>
<text x="235.1" y="111.7">11</text>
<text x="251.5" y="111.7">1</text>
<text x="261.3" y="111.7">M4x12</text>
<text x="366.5" y="111.8">Steel</text>
<text x="234.8" y="119.4">12</text>
<text x="251.3" y="119.4">3</text>
<text x="261.3" y="119.5">M5 8OD WASHER</text>
<text x="366.5" y="119.4">Copper</text>
<text x="234.8" y="127.1">13</text>
<text x="251.5" y="127.1">1</text>
<text x="261.3" y="127.1">M5 LOCK NUT</text>
<text x="366.5" y="127.1">Stainless Steel</text>
<text x="231.2" y="248.5">R&amp;D</text>
<text x="289.2" y="248.5">Roy Berntsen</text>
<text x="325.7" y="248.5">22-Mar-18</text>
<text x="350.2" y="248.5">RB</text>
<text x="391.3" y="248.5">2018-03</text>
<text x="289.2" y="258.5">Drawing Partlist</text>
<text x="350.2" y="258.5">WIP</text>
<text x="352.9" y="285.7">0</text>
<text x="360.2" y="285.5">2018-03-22</text>
<text x="399.4" y="285.7">1/1</text>
</g>
<g font-size="3.5">
<text x="39" y="8.6">1</text>
<text x="88.9" y="8.6">2</text>
<text x="138.9" y="8.6">3</text>
<text x="188.9" y="8.6">4</text>
<text x="239" y="8.6">5</text>
<text x="288.9" y="8.6">6</text>
<text x="339" y="8.6">7</text>
<text x="389.1" y="8.6">8</text>
<text x="16.4" y="30">A</text>
<text x="411.7" y="30">A</text>
<text x="16.2" y="77.9">B</text>
<text x="411.5" y="77.9">B</text>
<text x="16.3" y="125.8">C</text>
<text x="411.5" y="125.8">C</text>
<text x="16.2" y="173.6">D</text>
<text x="411.5" y="173.6">D</text>
<text x="16.3" y="221.5">E</text>
<text x="411.5" y="221.5">E</text>
<text x="16.3" y="269.4">F</text>
<text x="411.5" y="269.4">F</text>
<text x="39" y="290.8">1</text>
<text x="88.9" y="290.8">2</text>
<text x="138.9" y="290.8">3</text>
<text x="188.9" y="290.8">4</text>
<text x="239" y="290.8">5</text>
<text x="288.9" y="290.8">6</text>
<text x="339" y="290.8">7</text>
<text x="389.1" y="290.8">8</text>
</g>
<g font-size="2.5">
<text x="231.2" y="242.8">Dept.</text>
<text x="255.2" y="242.8">Technical reference</text>
<text x="289.2" y="242.8">Created by</text>
<text x="350.2" y="242.8">Approved by</text>
<text x="289.2" y="252.8">Document type</text>
<text x="350.2" y="252.8">Document status</text>
<text x="289.2" y="262.8">Title</text>
<text x="350.2" y="262.8">DWG No.</text>
<text x="350.2" y="279.8">Rev.</text>
<text x="360.2" y="279.8">Date of issue</text>
<text x="396.3" y="279.8">Sheet</text>
</g>
</svg>
